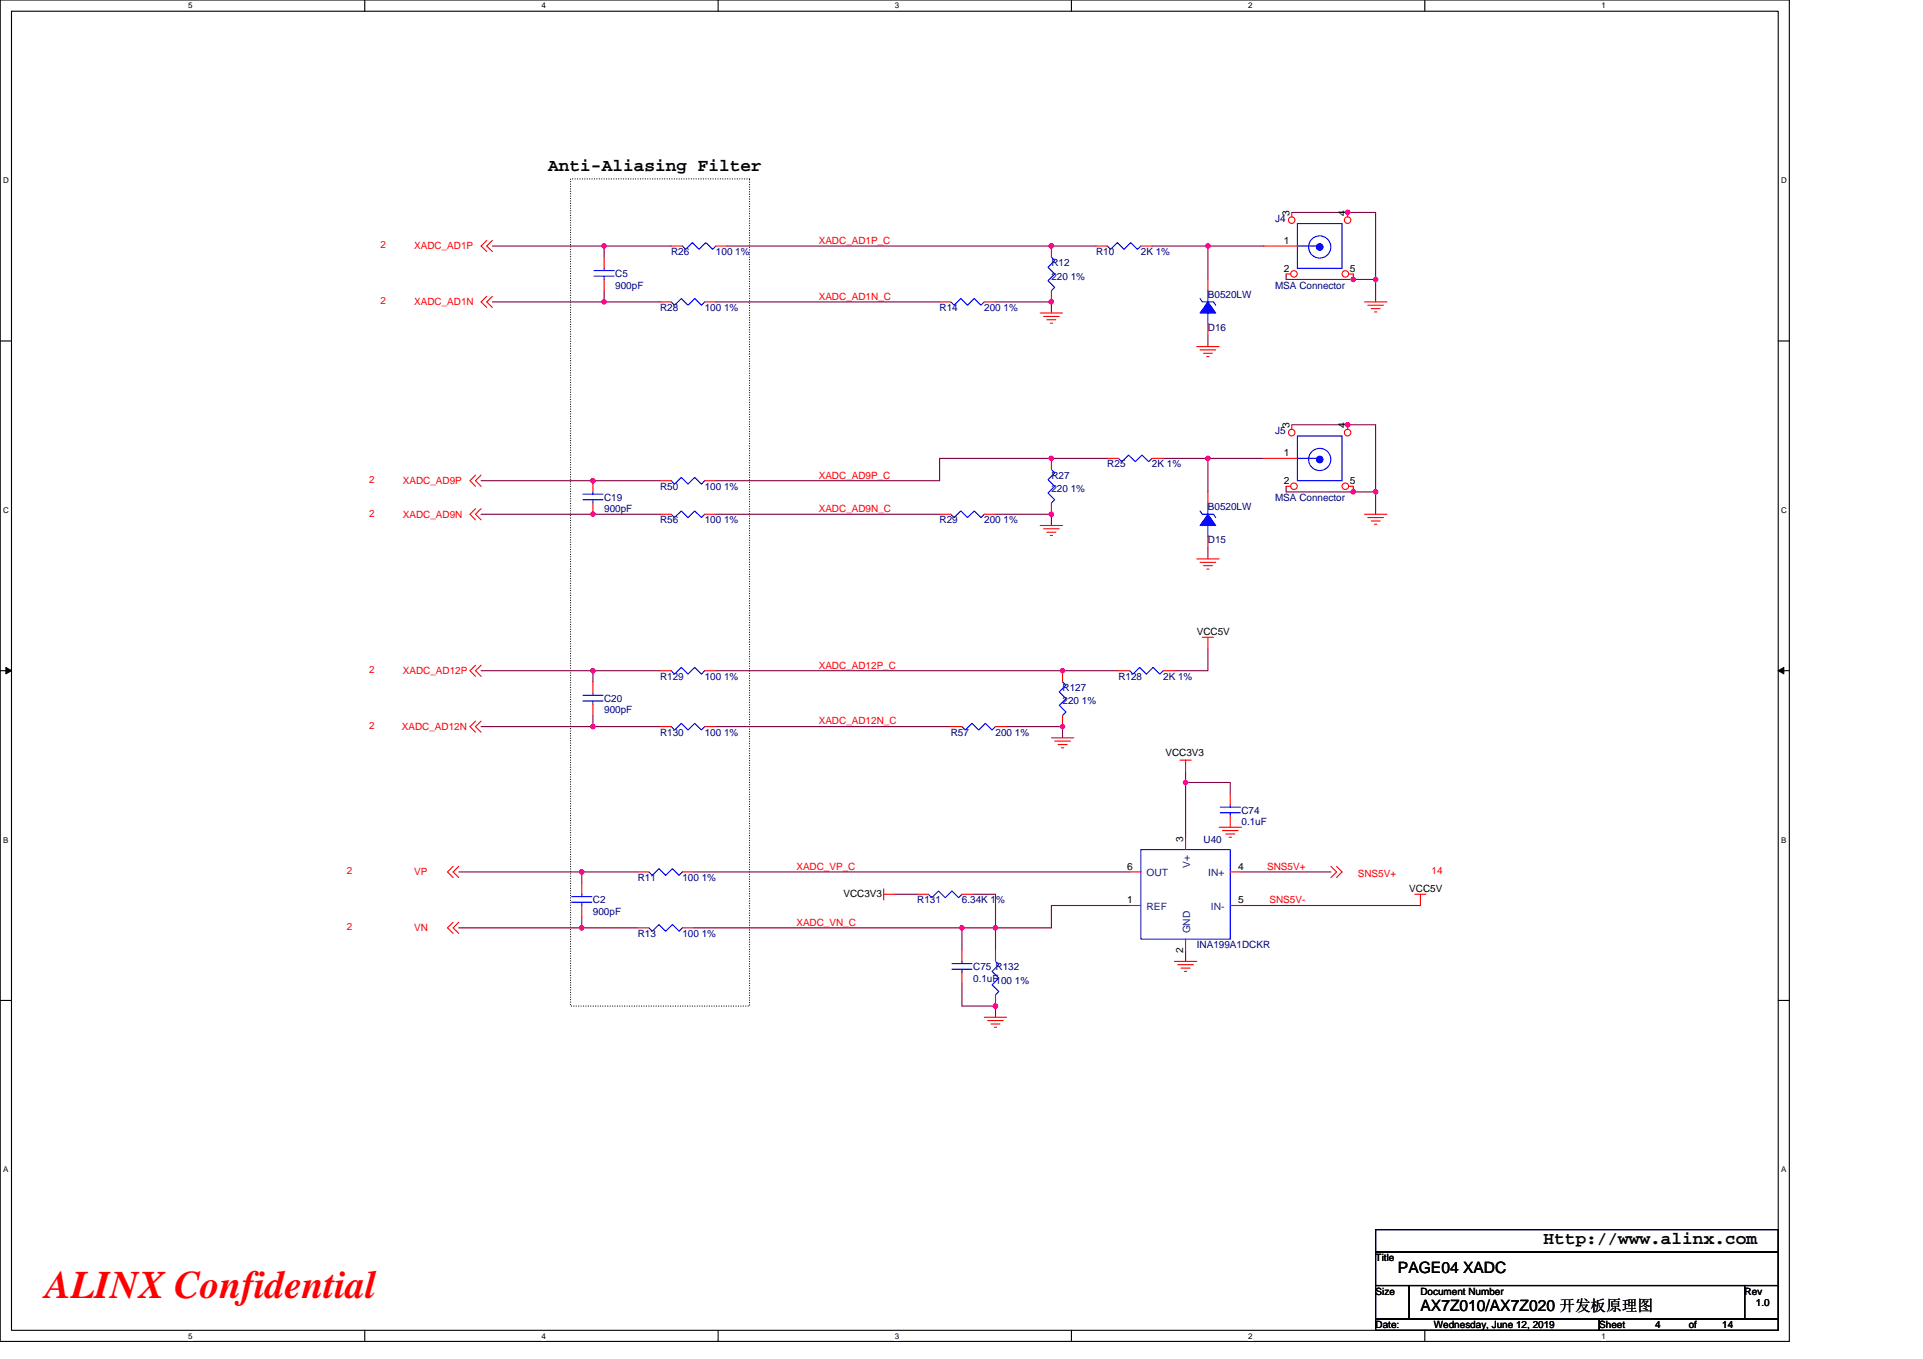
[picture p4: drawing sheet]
<svg xmlns="http://www.w3.org/2000/svg" width="297mm" height="210mm" viewBox="0 0 297 210" stroke-linecap="round" stroke-linejoin="round" font-family="sans-serif">
<path d="M0 0h276.4v207.3h-276.4zM1.8 1.7h272.9v203.8h-272.9z" fill="none" stroke="#000" stroke-width=".17"/>
<g fill="#fff">
<path d="M29.1 .2h.6v1.4h-.6z"/>
<path d="M29.1 205.7h.6v1.4h-.6z"/>
</g>
<path d="M56.3 0v1.7M56.3 205.5v1.8" fill="none" stroke="#000" stroke-width=".17"/>
<g fill="#fff">
<path d="M83.6 .2h.7v1.4h-.7z"/>
<path d="M83.6 205.7h.7v1.4h-.7z"/>
</g>
<path d="M110.9 0v1.7M110.9 205.5v1.8" fill="none" stroke="#000" stroke-width=".17"/>
<g fill="#fff">
<path d="M138.2 .2h.7v1.4h-.7z"/>
<path d="M138.2 205.7h.7v1.4h-.7z"/>
</g>
<path d="M165.5 0v1.7M165.5 205.5v1.8" fill="none" stroke="#000" stroke-width=".17"/>
<g fill="#fff">
<path d="M192.8 .2h.6v1.4h-.6z"/>
<path d="M192.8 205.7h.6v1.4h-.6z"/>
</g>
<path d="M220.1 0v1.7M220.1 205.5v1.8" fill="none" stroke="#000" stroke-width=".17"/>
<g fill="#fff">
<path d="M247.4 .2h.6v1.4h-.6z"/>
<path d="M247.4 205.7h.6v1.4h-.6z"/>
<path d="M.5 27.2h.8v1.4h-.8z"/>
<path d="M275.1 27.2h.9v1.4h-.9z"/>
<path d="M.5 78.1h.8v1.4h-.8z"/>
<path d="M275.1 78.1h.9v1.4h-.9z"/>
</g>
<path d="M0 52.7h1.8M274.7 52.7h1.7" fill="none" stroke="#000" stroke-width=".17"/>
<g fill="#fff">
<path d="M.5 129.1h.8v1.4h-.8z"/>
<path d="M275.1 129.1h.8v1.4h-.8z"/>
</g>
<path d="M0 103.6h1.8M274.7 103.6h1.7" fill="none" stroke="#000" stroke-width=".17"/>
<path d="M.9 103.1l.9 .5-.9 .5zM274.7 103.6l.8-.5v1z" fill="#000" stroke="#000" stroke-width=".15"/>
<g fill="#fff">
<path d="M.5 180h.8v1.4h-.8z"/>
<path d="M275.1 180h.8v1.4h-.8z"/>
</g>
<path d="M0 154.6h1.8M274.7 154.6h1.7M212.5 190h62.2v3.5h-62.2zM212.5 193.5h62.2v5.1h-62.2zM212.5 198.6h5.2v5.2h-5.2zM217.7 198.6h51.8v5.2h-51.8zM269.5 198.6h5.2v5.2h-5.2zM212.5 203.8h34.5v1.7h-34.5zM247 203.8h27.7v1.7h-27.7z" fill="none" stroke="#000" stroke-width=".17"/>
<path d="M88.1 27.6h27.7v127.8h-27.7z" fill="none" stroke="#000" stroke-width=".17" stroke-dasharray="0 .3"/>
<g fill="none" stroke="#800040" stroke-width=".17">
<path d="M76 38h17.3M93.3 38v1.7M93.3 38h10.4M112.3 38h57M177.9 38h8.7M186.6 38h8.6M186.6 38v5.2M199.5 32.8h13v10.4M76 46.7h17.3M93.3 46.7h8.7M93.3 44.9v1.8M110.6 46.7h34.5"/>
<path d="M153.8 46.7h8.6v1.7M186.6 51.8v1.8M198.7 42.3v.9h10.3M209 42.3v.9h3.5M212.5 43.2v3.5M74.3 79.5h27.7M74.3 74.3h27.7M110.6 79.5h34.5M153.8 79.5h8.6v1.7M171 70.8h-25.9v3.5h-34.5M179.7 70.8h6.9M186.6 70.8h8.6"/>
<path d="M186.6 70.8v5.2M198.7 75.1v.9h10.3M199.5 65.6h13v10.4M209 75.1v.9h3.5M212.5 76v3.5M186.6 84.6v1.8M74.3 112.3h17.3M74.3 103.6h17.3M91.6 112.3h10.4M91.6 103.6h10.4M91.6 110.6v1.7M91.6 103.6v1.8"/>
<path d="M110.6 103.6h62.2M110.6 112.3h36.3M155.5 112.3h8.6v1.7M183.1 119.2v1.7h6.9v1.7M186.6 100.2v3.4h-5.2M70.9 134.7h19M89.9 134.7h8.6M89.9 134.7v1.8M107.1 134.7h67.4M138.2 138.2h3.5M150.3 138.2h3.5v5.2h-5.2M174.5 139.9h-12.1v3.5h-8.6v3.4"/>
<path d="M183.1 120.9v8.6M191.8 139.9h27.6M191.8 134.7h13.8M70.9 143.4h27.6M89.9 141.6v1.8M107.1 143.4h41.5M148.6 143.4v3.4M148.6 152v3.4h5.2v1.8M183.1 146.8v1.7"/>
</g>
<g fill="#f0f" stroke="#f0f" stroke-width=".17">
<circle cx="162.4" cy="46.6" r=".34"/>
<circle cx="162.4" cy="38" r=".34"/>
<circle cx="162.4" cy="70.8" r=".33"/>
<circle cx="162.4" cy="79.4" r=".33"/>
<circle cx="208.2" cy="32.8" r=".34"/>
<circle cx="208.2" cy="65.6" r=".34"/>
<circle cx="212.5" cy="76" r=".34"/>
<circle cx="212.5" cy="43.2" r=".34"/>
<circle cx="209" cy="43.2" r=".34"/>
<circle cx="209" cy="76" r=".34"/>
<circle cx="186.6" cy="70.8" r=".33"/>
<circle cx="186.6" cy="38" r=".34"/>
<circle cx="164.1" cy="112.3" r=".34"/>
<circle cx="164.1" cy="103.6" r=".34"/>
<circle cx="183.1" cy="120.9" r=".34"/>
<circle cx="153.8" cy="143.4" r=".34"/>
<circle cx="153.8" cy="155.4" r=".34"/>
<circle cx="89.8" cy="134.7" r=".34"/>
<circle cx="89.8" cy="143.4" r=".34"/>
<circle cx="148.6" cy="143.4" r=".34"/>
<circle cx="93.3" cy="38" r=".34"/>
<circle cx="93.3" cy="46.6" r=".34"/>
<circle cx="91.6" cy="74.3" r=".34"/>
<circle cx="91.6" cy="79.4" r=".33"/>
<circle cx="91.6" cy="112.3" r=".34"/>
<circle cx="91.6" cy="103.6" r=".34"/>
</g>
<g fill="none" stroke="#f00" stroke-width=".17">
<path d="M75.2 37.1l-.9 .9 .9 .9M76 37.1l-.8 .9 .8 .9M93.3 39.7v1.8M75.2 45.8l-.9 .9 .9 .8M76 45.8l-.8 .9 .8 .8M93.3 43.2v1.7M160.7 48.4h3.4M161.2 48.9h2.4M161.7 49.4h1.4M162.2 49.9h.4M184.9 53.6h3.4M185.4 54.1h2.4"/>
<path d="M185.9 54.6h1.4M186.4 55.1h.4M210.8 46.7h3.4M211.3 47.2h2.4M211.8 47.7h1.4M212.3 48.2h.4M73.4 73.4l-.8 .9 .8 .8M73.4 78.6l-.8 .9 .8 .8M74.3 73.4l-.9 .9 .9 .8M74.3 78.6l-.9 .9 .9 .8M145.1 79.5h1.8M152 79.5h1.8"/>
<path d="M186.6 76v1.7M195.2 70.8h5.2M210.8 79.5h3.4M211.3 80h2.4M160.7 81.2h3.4M161.2 81.7h2.4M161.7 82.2h1.4M162.2 82.7h.4M184.9 86.4h3.4M185.4 86.9h2.4M185.7 98.5h1.7M185.9 87.4h1.4"/>
<path d="M186.4 87.9h.4M186.6 98.5v1.7M186.6 82.9v1.7M211.8 80.5h1.4M212.3 81h.4M73.4 102.8l-.8 .8 .8 .9M73.4 111.4l-.8 .9 .8 .8M74.3 102.8l-.9 .8 .9 .9M74.3 111.4l-.9 .9 .9 .8M162.4 114h3.5M162.9 114.5h2.5M163.4 115h1.4"/>
<path d="M164 115.5h.3M182.3 117.5h1.7M183.1 117.5v1.7M70 133.9l-.9 .8 .9 .9M70.9 133.9l-.9 .8 .9 .9M136.5 138.2h1.7M136.5 137.3v1.7M188.3 127.8h3.5M188.8 128.3h2.5M189.4 128.9h1.3M189.9 129.4h.3M205.6 133.9l.9 .8-.9 .9"/>
<path d="M206.5 133.9l.8 .8-.8 .9M218.5 138.2h1.8M219.4 138.2v1.7M70 142.5l-.9 .9 .9 .8M70.9 142.5l-.9 .9 .9 .8M98.5 143.4h1.7M105.4 143.4h1.7M148.6 146.8v1.7M148.6 150.3v1.7M152 157.2h3.5M152.6 157.7h2.4M153.1 158.2h1.3"/>
<path d="M153.6 158.7h.3M181.4 148.5h3.5M181.9 149.1h2.4M182.4 149.6h1.4M183 150.1h.3"/>
</g>
<g fill="none" stroke="#00f" stroke-width=".17">
<path d="M91.8 42.7h3.1M91.8 41.8h3.1M93.3 41.5v.3M93.3 42.7v.5M146.9 79.5l.5 .5 1-1 1.1 1 1-1 1 1 .5-.5M185.4 79l.3 .5h1.7l.4 .5M186.6 77.7v1.8M200.4 67.4h6.9v6.9h-6.9zM200.4 70.8h2.9M186.6 81.2v1.7M100.2 143.4l.6 .5 1-1 1 1 1.1-1 1 1 .5-.5M147 149.8h3.1"/>
<path d="M147 148.9h3.1M148.6 148.5v.4M148.6 149.8v.5"/>
<circle cx="203.9" cy="71" r="1.71"/>
</g>
<g fill="#00f" stroke="#00f" stroke-width=".17">
<path d="M186.6 79.5l1.2 1.7h-2.4z" fill-rule="evenodd"/>
<circle cx="203.8" cy="71" r=".51"/>
</g>
<circle cx="199.9" cy="75.1" r=".51" fill="#fff" stroke="#f00" stroke-width=".17"/>
<path d="M198.7 75.1h.7" fill="none" stroke="#f00" stroke-width=".17"/>
<circle cx="199.5" cy="66.8" r=".51" fill="#fff" stroke="#f00" stroke-width=".17"/>
<path d="M199.5 65.6v.7" fill="none" stroke="#f00" stroke-width=".17"/>
<circle cx="208.2" cy="66.8" r=".51" fill="#fff" stroke="#f00" stroke-width=".17"/>
<path d="M208.2 65.6v.7" fill="none" stroke="#f00" stroke-width=".17"/>
<circle cx="207.8" cy="75.1" r=".51" fill="#fff" stroke="#f00" stroke-width=".17"/>
<g fill="none" stroke="#f00" stroke-width=".17">
<path d="M195.2 38h5.2M102 46.7h1.7M108.9 46.7h1.7M145.1 46.7h1.8M152 46.7h1.8M171 70.8h1.8M177.9 70.8h1.8M208.3 75.1h.7M102 112.3h1.7M108.9 112.3h1.7M146.9 112.3h1.7M153.8 112.3h1.7"/>
<path d="M174.5 139.9h1.7M174.5 134.7h1.7M183.1 129.5v1.8M190 134.7h1.8M190 139.9h1.8M190 122.6v1.8M190 126.1v1.7M153.8 146.8v1.7M153.8 153.7v1.7M183.1 145.1v1.7"/>
</g>
<g fill="none" stroke="#00f" stroke-width=".17">
<path d="M200.4 34.5h6.9v7h-6.9zM200.4 38h2.9M103.7 46.7l.5 .5 1-1.1 1.1 1.1 1-1.1 1 1.1 .6-.5M146.9 46.7l.5 .5 1-1.1 1.1 1.1 1-1.1 1 1.1 .5-.5M172.8 70.8l.5 .5 1-1 1.1 1 1-1 1 1 .5-.5M103.7 112.3l.5 .5 1-1 1.1 1 1-1 1 1 .6-.5M148.6 112.3l.5 .5 1-1 1.1 1 1-1 1 1 .6-.5M176.2 131.3h13.8v13.8h-13.8zM188.5 125.6h3.1M188.5 124.7h3.1M190 124.4v.3M190 125.6v.5"/>
<path d="M153.8 148.5l.5 .6-1.1 1 1.1 1-1.1 1.1 1.1 1-.5 .5"/>
<circle cx="203.9" cy="38.2" r="1.71"/>
</g>
<circle cx="203.8" cy="38.2" r=".51" fill="#00f" stroke="#00f" stroke-width=".17"/>
<circle cx="199.9" cy="42.3" r=".51" fill="#fff" stroke="#f00" stroke-width=".17"/>
<path d="M198.7 42.3h.7" fill="none" stroke="#f00" stroke-width=".17"/>
<circle cx="199.5" cy="34" r=".51" fill="#fff" stroke="#f00" stroke-width=".17"/>
<path d="M199.5 32.8v.7" fill="none" stroke="#f00" stroke-width=".17"/>
<circle cx="208.2" cy="34" r=".51" fill="#fff" stroke="#f00" stroke-width=".17"/>
<path d="M208.2 32.8v.7" fill="none" stroke="#f00" stroke-width=".17"/>
<circle cx="207.8" cy="42.3" r=".51" fill="#fff" stroke="#f00" stroke-width=".17"/>
<g fill="none" stroke="#f00" stroke-width=".17">
<path d="M103.7 38h1.7M110.6 38h1.7M162.4 38v1.7M169.3 38h1.7M176.2 38h1.7M162.4 44.9v1.8M186.6 50.1v1.7M186.6 43.2v1.7M208.3 42.3h.7M91.6 74.3v1.7M91.6 77.7v1.8M102 79.5h1.7"/>
<path d="M102 74.3h1.7M108.9 79.5h1.7M108.9 74.3h1.7M162.4 70.8v1.8M162.4 77.7v1.8M91.6 105.4v1.7M91.6 108.8v1.8M102 103.6h1.7M108.9 103.6h1.7M164.1 103.6v1.8M164.1 110.6v1.7M172.8 103.6h1.7"/>
<path d="M179.7 103.6h1.7M89.9 136.5v1.7M89.9 139.9v1.7M98.5 134.7h1.7M105.4 134.7h1.7M141.7 138.2h1.7M148.6 138.2h1.7"/>
</g>
<g fill="none" stroke="#00f" stroke-width=".17">
<path d="M105.4 38l.5 .5 1.1-1 1 1 1-1 1.1 1 .5-.5M162.4 39.7l.5 .6-1 1 1 1-1 1.1 1 1-.5 .5M171 38l.6 .5 1-1 1 1 1.1-1 1 1 .5-.5M185.4 46.1l.3 .6h1.7l.4 .5M186.6 48.4v1.7M186.6 44.9v1.8M90 77.2h3.2M90 76.3h3.2M91.6 76v.3M91.6 77.2v.5M103.7 79.5l.5 .5 1-1 1.1 1 1-1 1 1 .6-.5M103.7 74.3l.5 .5 1-1 1.1 1 1-1 1 1 .6-.5"/>
<path d="M162.4 72.6l.5 .5-1 1 1 1-1 1.1 1 1-.5 .5M90 108.3h3.2M90 107.4h3.2M91.6 107.1v.3M91.6 108.3v.5M103.7 103.6l.5 .6 1-1.1 1.1 1.1 1-1.1 1 1.1 .6-.6M164.1 105.4l.6 .5-1.1 1 1.1 1-1.1 1.1 1.1 1-.6 .6M174.5 103.6l.5 .6 1-1.1 1.1 1.1 1-1.1 1.1 1.1 .5-.6M88.3 139.4h3.1M88.3 138.5h3.1M89.9 138.2v.3M89.9 139.4v.5"/>
<path d="M100.2 134.7l.6 .6 1-1.1 1 1.1 1.1-1.1 1 1.1 .5-.6M143.4 138.2l.5 .5 1.1-1 1 1 1-1 1.1 1 .5-.5"/>
</g>
<path d="M186.6 46.7l1.2 1.7h-2.4z" fill-rule="evenodd" fill="#00f" stroke="#00f" stroke-width=".17"/>
<g fill="#f0f" stroke="#f0f" stroke-width=".17">
<circle cx="162.4" cy="46.6" r=".34"/>
<circle cx="162.4" cy="38" r=".34"/>
<circle cx="162.4" cy="70.8" r=".33"/>
<circle cx="162.4" cy="79.4" r=".33"/>
<circle cx="208.2" cy="32.8" r=".34"/>
<circle cx="208.2" cy="65.6" r=".34"/>
<circle cx="212.5" cy="76" r=".34"/>
<circle cx="212.5" cy="43.2" r=".34"/>
<circle cx="209" cy="43.2" r=".34"/>
<circle cx="209" cy="76" r=".34"/>
<circle cx="186.6" cy="70.8" r=".33"/>
<circle cx="186.6" cy="38" r=".34"/>
<circle cx="164.1" cy="112.3" r=".34"/>
<circle cx="164.1" cy="103.6" r=".34"/>
<circle cx="183.1" cy="120.9" r=".34"/>
<circle cx="153.8" cy="143.4" r=".34"/>
<circle cx="153.8" cy="155.4" r=".34"/>
<circle cx="89.8" cy="134.7" r=".34"/>
<circle cx="89.8" cy="143.4" r=".34"/>
<circle cx="148.6" cy="143.4" r=".34"/>
<circle cx="93.3" cy="38" r=".34"/>
<circle cx="93.3" cy="46.6" r=".34"/>
<circle cx="91.6" cy="74.3" r=".34"/>
<circle cx="91.6" cy="79.4" r=".33"/>
<circle cx="91.6" cy="112.3" r=".34"/>
<circle cx="91.6" cy="103.6" r=".34"/>
</g>
<text font-size="6" fill="#f00" x="7" y="200.6">ALINX Confidential</text>
<g font-size="2.8">
<text x="84.7" y="26.5">Anti-Aliasing Filter</text>
<text x="238.4" y="192.3">Http://www.alinx.com</text>
</g>
<g font-size="2.4">
<text x="215.9" y="196.7">PAGE04 XADC</text>
<text x="219.4" y="202.5">AX7Z010/AX7Z020 开发板原理图</text>
</g>
<g font-size="1.5" fill="#000080">
<text x="197" y="34.2">J4</text>
<text x="103.7" y="39.4">R26</text>
<text x="110.6" y="39.4">100 1%</text>
<text x="162.4" y="41.1">R12</text>
<text x="169.3" y="39.4">R10</text>
<text x="176.2" y="39.4">2K 1%</text>
<text x="95" y="42.9">C5</text>
<text x="95" y="44.6">900pF</text>
<text x="162.4" y="43.2">220 1%</text>
<text x="186.6" y="46">B0520LW</text>
<text x="197" y="44.6">MSA Connector</text>
<text x="102" y="48">R28</text>
<text x="108.9" y="48">100 1%</text>
<text x="145.1" y="48">R14</text>
<text x="152" y="48">200 1%</text>
<text x="186.6" y="51.1">D16</text>
<text x="197" y="67">J5</text>
<text x="93.3" y="77.4">C19</text>
<text x="102" y="75.7">R50</text>
<text x="108.9" y="75.7">100 1%</text>
<text x="162.4" y="74">R27</text>
<text x="162.4" y="76">220 1%</text>
<text x="171" y="72.2">R25</text>
<text x="177.9" y="72.2">2K 1%</text>
<text x="197" y="77.4">MSA Connector</text>
<text x="93.3" y="79.1">900pF</text>
<text x="102" y="80.9">R56</text>
<text x="108.9" y="80.9">100 1%</text>
<text x="145.1" y="80.9">R29</text>
<text x="152" y="80.9">200 1%</text>
<text x="186.6" y="84">D15</text>
<text x="186.6" y="78.8">B0520LW</text>
<text x="102" y="105">R129</text>
<text x="108.9" y="105">100 1%</text>
<text x="164.1" y="106.8">R127</text>
<text x="172.8" y="105">R128</text>
<text x="179.7" y="105">2K 1%</text>
<text x="93.3" y="108.5">C20</text>
<text x="93.3" y="110.2">900pF</text>
<text x="102" y="113.7">R130</text>
<text x="108.9" y="113.7">100 1%</text>
<text x="146.9" y="113.7">R57</text>
<text x="153.8" y="113.7">200 1%</text>
<text x="164.1" y="108.8">220 1%</text>
<text x="191.8" y="125.8">C74</text>
<text x="185.9" y="130.3">U40</text>
<text x="191.8" y="127.5">0.1uF</text>
<text x="98.5" y="136.1">R11</text>
<text x="105.4" y="136.1">100 1%</text>
<text x="91.6" y="139.6">C2</text>
<text x="91.6" y="141.3">900pF</text>
<text x="141.7" y="139.6">R131</text>
<text x="148.6" y="139.6">6.34K 1%</text>
<text x="98.5" y="144.8">R13</text>
<text x="105.4" y="144.8">100 1%</text>
<text x="150.3" y="149.9">C75 R132</text>
<text x="184.9" y="146.5">INA199A1DCKR</text>
<text x="150.3" y="151.7">0.1uF100 1%</text>
</g>
<g font-size="1.5">
<text x="199.2" y="33.3" transform="rotate(-90 199.2 33.3)">3</text>
<text x="207.8" y="33.3" transform="rotate(-90 207.8 33.3)">4</text>
<text x="198.3" y="37.7">1</text>
<text x="198.3" y="42">2</text>
<text x="208.5" y="42">5</text>
<text x="198.3" y="70.5">1</text>
<text x="199.2" y="66.2" transform="rotate(-90 199.2 66.2)">3</text>
<text x="207.8" y="66.2" transform="rotate(-90 207.8 66.2)">4</text>
<text x="198.3" y="74.8">2</text>
<text x="208.5" y="74.8">5</text>
<text x="184.9" y="98.1">VCC5V</text>
<text x="180" y="116.8">VCC3V3</text>
<text x="182.8" y="130.1" transform="rotate(-90 182.8 130.1)">3</text>
<text x="174.1" y="134.4">6</text>
<text x="191.2" y="134.4">4</text>
<text x="217.7" y="137.9">VCC5V</text>
<text x="130.3" y="138.5">VCC3V3</text>
<text x="174.1" y="139.6">1</text>
<text x="191.2" y="139.6">5</text>
<text x="182.8" y="147.2" transform="rotate(-90 182.8 147.2)">2</text>
<text x="212.5" y="194.9">Title</text>
<text x="212.5" y="200">Size</text>
<text x="219.4" y="200">Document Number</text>
<text x="269.5" y="200">Rev</text>
<text x="271.2" y="201.8">1.0</text>
<text x="212.5" y="205.2">Date:</text>
<text x="221.5" y="205.2">Wednesday, June 12, 2019</text>
<text x="247" y="205.2">Sheet</text>
<text x="255.7" y="205.2">4</text>
<text x="260.9" y="205.2">of</text>
<text x="266" y="205.2">14</text>
</g>
<g font-size="1.5" fill="#f00">
<text x="58.8" y="38.4">2</text>
<text x="64" y="38.5">XADC_AD1P</text>
<text x="126.5" y="37.7">XADC_AD1P_C</text>
<text x="58.8" y="47">2</text>
<text x="64" y="47.2">XADC_AD1N</text>
<text x="126.5" y="46.3">XADC_AD1N_C</text>
<text x="57" y="74.6">2</text>
<text x="62.2" y="74.8">XADC_AD9P</text>
<text x="126.5" y="73.9">XADC_AD9P_C</text>
<text x="57" y="79.8">2</text>
<text x="62.2" y="80">XADC_AD9N</text>
<text x="126.5" y="79.1">XADC_AD9N_C</text>
<text x="57" y="104">2</text>
<text x="62.2" y="104.2">XADC_AD12P</text>
<text x="126.5" y="103.3">XADC_AD12P_C</text>
<text x="57" y="112.6">2</text>
<text x="62.1" y="112.8">XADC_AD12N</text>
<text x="126.5" y="111.9">XADC_AD12N_C</text>
<text x="53.6" y="135.1">2</text>
<text x="64" y="135.3">VP</text>
<text x="123" y="134.4">XADC_VP_C</text>
<text x="195.7" y="134.4">SNS5V+</text>
<text x="209.7" y="135.4">SNS5V+</text>
<text x="221.1" y="135.1">14</text>
<text x="53.6" y="143.7">2</text>
<text x="64" y="143.9">VN</text>
<text x="123" y="143">XADC_VN_C</text>
<text x="196.1" y="139.6">SNS5V-</text>
</g>
<g font-size="1.5" fill="#004080">
<text x="177.1" y="135.4">OUT</text>
<text x="183.9" y="134.1" transform="rotate(-90 183.9 134.1)">V+</text>
<text x="186.6" y="135.4">IN+</text>
<text x="177.1" y="140.6">REF</text>
<text x="187" y="140.6">IN-</text>
<text x="183.9" y="144.2" transform="rotate(-90 183.9 144.2)">GND</text>
</g>
<g font-size="1.2">
<text x="29.1" y="1.3">5</text>
<text x="83.6" y="1.3">4</text>
<text x="138.2" y="1.3">3</text>
<text x="192.8" y="1.3">2</text>
<text x="247.4" y="1.3">1</text>
<text x=".5" y="28.3">D</text>
<text x="275.1" y="28.3">D</text>
<text x=".5" y="79.2">C</text>
<text x="275.1" y="79.2">C</text>
<text x=".5" y="130.2">B</text>
<text x="275.1" y="130.2">B</text>
<text x=".5" y="181.1">A</text>
<text x="275.1" y="181.1">A</text>
<text x="29.1" y="206.8">5</text>
<text x="83.6" y="206.8">4</text>
<text x="138.2" y="206.8">3</text>
<text x="192.8" y="206.8">2</text>
<text x="247.4" y="206.8">1</text>
</g>
</svg>
